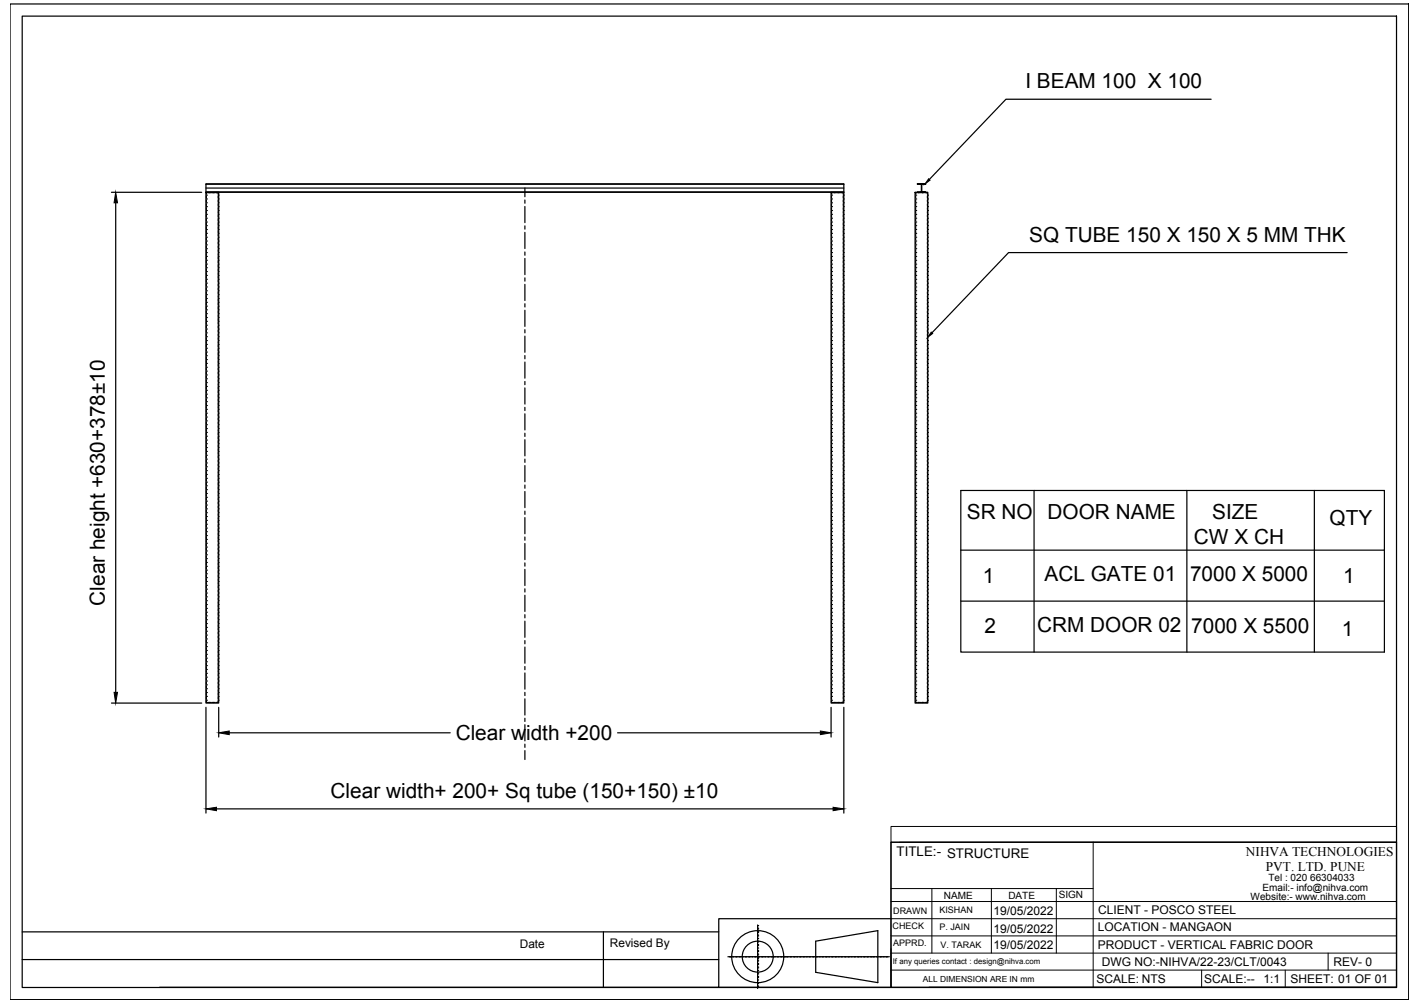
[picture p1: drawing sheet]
<svg xmlns="http://www.w3.org/2000/svg" width="297mm" height="210mm" viewBox="0 0 297 210" stroke-linecap="round" stroke-linejoin="round" font-family="sans-serif">
<!-- layer: 0 -->
<g fill="none" stroke="#000" stroke-width=".25">
<path d="M2.1 .8h292.6v208.4h-292.6zM4.6 3.4h287.5v203.3h-287.5zM43.1 38.6h133.4M43.1 38.6v1.6M43.1 39.4h133.4M109.8 39.4v1.8M176.5 38.6v1.6M191.9 38.5h1.8l-.9 .1v1.6h.9h-1.8h.8v-1.6zM43.1 40.2h2.6v106.9h-2.6zM43.1 40.2h133.4zM43.2 59.3h.1M43.2 58.4h.1"/>
<path d="M43.2 57.6h.1M43.2 56.8h.1M43.2 56h.1M43.2 55.3h.1M43.2 54.5h.1M43.2 53.7h.1M43.2 52.9h.1M43.2 52.1h.1M43.2 51.3h.1M43.2 50.4h.1M43.2 49.6h.1M43.2 48.8h.1"/>
<path d="M43.2 48h.1M43.2 47.2h.1M43.2 46.5h.1M43.2 45.7h.1M43.2 44.9h.1M43.2 44.1h.1M43.2 43.3h.1M43.2 42.4h.1M43.2 41.6h.1M43.2 40.8h.1M43.2 41v.4M43.2 41.9v.3"/>
<path d="M43.2 42.7v.3M43.2 43.5v.3M43.2 44.3v.3M43.2 45v.5M43.2 45.8v.5M43.2 46.6v.5M43.2 47.4v.5M43.2 48.2v.5M43.2 49.1v.3M43.2 49.9v.3M43.2 50.7v.3M43.2 51.5v.3"/>
<path d="M43.2 52.3v.3M43.2 53.1v.4M43.2 53.8v.5M43.2 54.6v.5M43.2 55.4v.5M43.2 56.2v.5M43.2 57.1v.4M43.2 57.9v.3M43.2 58.7v.3M43.2 59.5v.3M43.4 40.3h-.2v.3M43.6 40.3h.1"/>
<path d="M43.8 40.3h.4M44.4 40.3h.1M44.6 40.3h.4M45.2 40.3h.1M45.4 40.3h.2v.3M45.6 40.8h.1M45.6 41.6h.1M45.6 42.4h.1M45.6 43.3h.1M45.6 44.1h.1M45.6 44.9h.1M45.6 45.7h.1"/>
<path d="M45.6 46.5h.1M45.6 47.2h.1M45.6 48h.1M45.6 48.8h.1M45.6 49.6h.1M45.6 50.4h.1M45.6 51.3h.1M45.6 52.1h.1M45.6 52.9h.1M45.6 53.7h.1M45.6 54.5h.1M45.6 55.3h.1"/>
<path d="M45.6 56h.1M45.6 56.8h.1M45.6 57.6h.1M45.6 58.4h.1M45.6 59.3h.1M45.6 41v.4M45.6 41.9v.3M45.6 42.7v.3M45.6 43.5v.3M45.6 44.3v.3M45.6 45v.5M45.6 45.8v.5"/>
<path d="M45.6 46.6v.5M45.6 47.4v.5M45.6 48.2v.5M45.6 49.1v.3M45.6 49.9v.3M45.6 50.7v.3M45.6 51.5v.3M45.6 52.3v.3M45.6 53.1v.4M45.6 53.8v.5M45.6 54.6v.5M45.6 55.4v.5"/>
<path d="M45.6 56.2v.5M45.6 57.1v.4M45.6 57.9v.3M45.6 58.7v.3M45.6 59.5v.3M109.8 41.9v.6M109.8 43.2v3.4M109.8 47.3v.6M109.8 48.6v3.4M109.8 52.7v.7M109.8 54.1v3.4M109.8 58.2v.6"/>
<path d="M109.8 59.5v3.4M173.8 40.2h2.7v106.9h-2.7zM173.9 59.3h.1M173.9 58.4h.1M173.9 57.6h.1M173.9 56.8h.1M173.9 56h.1M173.9 55.3h.1M173.9 54.5h.1M173.9 53.7h.1M173.9 52.9h.1M173.9 52.1h.1"/>
<path d="M173.9 51.3h.1M173.9 50.4h.1M173.9 49.6h.1M173.9 48.8h.1M173.9 48h.1M173.9 47.2h.1M173.9 46.5h.1M173.9 45.7h.1M173.9 44.9h.1M173.9 44.1h.1M173.9 43.3h.1M173.9 42.4h.1"/>
<path d="M173.9 41.6h.1M173.9 40.8h.1M173.9 41v.4M173.9 41.9v.3M173.9 42.7v.3M173.9 43.5v.3M173.9 44.3v.3M173.9 45v.5M173.9 45.8v.5M173.9 46.6v.5M173.9 47.4v.5M173.9 48.2v.5"/>
<path d="M173.9 49.1v.3M173.9 49.9v.3M173.9 50.7v.3M173.9 51.5v.3M173.9 52.3v.3M173.9 53.1v.4M173.9 53.8v.5M173.9 54.6v.5M173.9 55.4v.5M173.9 56.2v.5M173.9 57.1v.4M173.9 57.9v.3"/>
<path d="M173.9 58.7v.3M173.9 59.5v.3M174.2 40.3h-.3v.3M174.4 40.3h.1M174.6 40.3h.4M175.2 40.3h.1M175.4 40.3h.4M176 40.3h.1M176.2 40.3h.2v.3M176.4 40.8h.1M176.4 41.6h.1M176.4 42.4h.1"/>
<path d="M176.4 43.3h.1M176.4 44.1h.1M176.4 44.9h.1M176.4 45.7h.1M176.4 46.5h.1M176.4 47.2h.1M176.4 48h.1M176.4 48.8h.1M176.4 49.6h.1M176.4 50.4h.1M176.4 51.3h.1M176.4 52.1h.1"/>
<path d="M176.4 52.9h.1M176.4 53.7h.1M176.4 54.5h.1M176.4 55.3h.1M176.4 56h.1M176.4 56.8h.1M176.4 57.6h.1M176.4 58.4h.1M176.4 59.3h.1M176.4 41v.4M176.4 41.9v.3M176.4 42.7v.3"/>
<path d="M176.4 43.5v.3M176.4 44.3v.3M176.4 45v.5M176.4 45.8v.5M176.4 46.6v.5M176.4 47.4v.5M176.4 48.2v.5M176.4 49.1v.3M176.4 49.9v.3M176.4 50.7v.3M176.4 51.5v.3M176.4 52.3v.3"/>
<path d="M176.4 53.1v.4M176.4 53.8v.5M176.4 54.6v.5M176.4 55.4v.5M176.4 56.2v.5M176.4 57.1v.4M176.4 57.9v.3M176.4 58.7v.3M176.4 59.5v.3M191.4 40.2h2.7v106.9h-2.7zM191.5 59.3h.1M191.5 58.4h.1"/>
<path d="M191.5 57.6h.1M191.5 56.8h.1M191.5 56h.1M191.5 55.3h.1M191.5 54.5h.1M191.5 53.7h.1M191.5 52.9h.1M191.5 52.1h.1M191.5 51.3h.1M191.5 50.4h.1M191.5 49.6h.1M191.5 48.8h.1"/>
<path d="M191.5 48h.1M191.5 47.2h.1M191.5 46.5h.1M191.5 45.7h.1M191.5 44.9h.1M191.5 44.1h.1M191.5 43.3h.1M191.5 42.4h.1M191.5 41.6h.1M191.5 40.8h.1M191.5 41v.4M191.5 41.9v.3"/>
<path d="M191.5 42.7v.3M191.5 43.5v.3M191.5 44.3v.3M191.5 45v.5M191.5 45.8v.5M191.5 46.6v.5M191.5 47.4v.5M191.5 48.2v.5M191.5 49.1v.3M191.5 49.9v.3M191.5 50.7v.3M191.5 51.5v.3"/>
<path d="M191.5 52.3v.3M191.5 53.1v.4M191.5 53.8v.5M191.5 54.6v.5M191.5 55.4v.5M191.5 56.2v.5M191.5 57.1v.4M191.5 57.9v.3M191.5 58.7v.3M191.5 59.5v.3M191.8 40.3h-.3v.3M192 40.3h.1"/>
<path d="M192.2 40.3h.4M192.8 40.3h.1M192.9 40.3h.5M193.6 40.3h.1M193.7 40.3h.3v.3M194 40.8h.1M194 41.6h.1M194 42.4h.1M194 43.3h.1M194 44.1h.1M194 44.9h.1M194 45.7h.1"/>
<path d="M194 46.5h.1M194 47.2h.1M194 48h.1M194 48.8h.1M194 49.6h.1M194 50.4h.1M194 51.3h.1M194 52.1h.1M194 52.9h.1M194 53.7h.1M194 54.5h.1M194 55.3h.1"/>
<path d="M194 56h.1M194 56.8h.1M194 57.6h.1M194 58.4h.1M194 59.3h.1M194 41v.4M194 41.9v.3M194 42.7v.3M194 43.5v.3M194 44.3v.3M194 45v.5M194 45.8v.5"/>
<path d="M194 46.6v.5M194 47.4v.5M194 48.2v.5M194 49.1v.3M194 49.9v.3M194 50.7v.3M194 51.5v.3M194 52.3v.3M194 53.1v.4M194 53.8v.5M194 54.6v.5M194 55.4v.5"/>
<path d="M194 56.2v.5M194 57.1v.4M194 57.9v.3M194 58.7v.3M194 59.5v.3M43.2 79.3h.1M43.2 78.5h.1M43.2 77.7h.1M43.2 76.9h.1M43.2 76.1h.1M43.2 75.3h.1M43.2 74.5h.1"/>
<path d="M43.2 73.7h.1M43.2 72.9h.1M43.2 72.1h.1M43.2 71.3h.1M43.2 70.5h.1M43.2 69.7h.1M43.2 68.9h.1M43.2 68.1h.1M43.2 67.3h.1M43.2 66.4h.1M43.2 65.6h.1M43.2 64.8h.1"/>
<path d="M43.2 64.1h.1M43.2 63.3h.1M43.2 62.5h.1M43.2 61.7h.1M43.2 60.9h.1M43.2 60.1h.1M43.2 60.3v.3M43.2 61.1v.4M43.2 61.9v.4M43.2 62.6v.5M43.2 63.4v.5M43.2 64.2v.5"/>
<path d="M43.2 65.1v.4M43.2 65.9v.4M43.2 66.7v.4M43.2 67.5v.3M43.2 68.3v.4M43.2 69.1v.4M43.2 69.9v.4M43.2 70.7v.4M43.2 71.5v.4M43.2 72.2v.5M43.2 73.1v.4M43.2 73.9v.4"/>
<path d="M43.2 74.7v.4M43.2 75.5v.4M43.2 76.3v.4M43.2 77.1v.4M43.2 77.9v.4M43.2 78.7v.4M43.2 79.5v.4M45.6 60.1h.1M45.6 60.9h.1M45.6 61.7h.1M45.6 62.5h.1M45.6 63.3h.1"/>
<path d="M45.6 64.1h.1M45.6 64.8h.1M45.6 65.6h.1M45.6 66.4h.1M45.6 67.3h.1M45.6 68.1h.1M45.6 68.9h.1M45.6 69.7h.1M45.6 70.5h.1M45.6 71.3h.1M45.6 72.1h.1M45.6 72.9h.1"/>
<path d="M45.6 73.7h.1M45.6 74.5h.1M45.6 75.3h.1M45.6 76.1h.1M45.6 76.9h.1M45.6 77.7h.1M45.6 78.5h.1M45.6 79.3h.1M45.6 60.3v.3M45.6 61.1v.4M45.6 61.9v.4M45.6 62.6v.5"/>
<path d="M45.6 63.4v.5M45.6 64.2v.5M45.6 65.1v.4M45.6 65.9v.4M45.6 66.7v.4M45.6 67.5v.3M45.6 68.3v.4M45.6 69.1v.4M45.6 69.9v.4M45.6 70.7v.4M45.6 71.5v.4M45.6 72.2v.5"/>
<path d="M45.6 73.1v.4M45.6 73.9v.4M45.6 74.7v.4M45.6 75.5v.4M45.6 76.3v.4M45.6 77.1v.4M45.6 77.9v.4M45.6 78.7v.4M45.6 79.5v.4M109.8 63.6v.6M109.8 64.9v3.4M109.8 69v.7"/>
<path d="M109.8 70.3v3.4M109.8 74.4v.7M109.8 75.8v3.3M109.8 79.8v.7M173.9 79.3h.1M173.9 78.5h.1M173.9 77.7h.1M173.9 76.9h.1M173.9 76.1h.1M173.9 75.3h.1M173.9 74.5h.1M173.9 73.7h.1"/>
<path d="M173.9 72.9h.1M173.9 72.1h.1M173.9 71.3h.1M173.9 70.5h.1M173.9 69.7h.1M173.9 68.9h.1M173.9 68.1h.1M173.9 67.3h.1M173.9 66.4h.1M173.9 65.6h.1M173.9 64.8h.1M173.9 64.1h.1"/>
<path d="M173.9 63.3h.1M173.9 62.5h.1M173.9 61.7h.1M173.9 60.9h.1M173.9 60.1h.1M173.9 60.3v.3M173.9 61.1v.4M173.9 61.9v.4M173.9 62.6v.5M173.9 63.4v.5M173.9 64.2v.5M173.9 65.1v.4"/>
<path d="M173.9 65.9v.4M173.9 66.7v.4M173.9 67.5v.3M173.9 68.3v.4M173.9 69.1v.4M173.9 69.9v.4M173.9 70.7v.4M173.9 71.5v.4M173.9 72.2v.5M173.9 73.1v.4M173.9 73.9v.4M173.9 74.7v.4"/>
<path d="M173.9 75.5v.4M173.9 76.3v.4M173.9 77.1v.4M173.9 77.9v.4M173.9 78.7v.4M173.9 79.5v.4M176.4 60.1h.1M176.4 60.9h.1M176.4 61.7h.1M176.4 62.5h.1M176.4 63.3h.1M176.4 64.1h.1"/>
<path d="M176.4 64.8h.1M176.4 65.6h.1M176.4 66.4h.1M176.4 67.3h.1M176.4 68.1h.1M176.4 68.9h.1M176.4 69.7h.1M176.4 70.5h.1M176.4 71.3h.1M176.4 72.1h.1M176.4 72.9h.1M176.4 73.7h.1"/>
<path d="M176.4 74.5h.1M176.4 75.3h.1M176.4 76.1h.1M176.4 76.9h.1M176.4 77.7h.1M176.4 78.5h.1M176.4 79.3h.1M176.4 60.3v.3M176.4 61.1v.4M176.4 61.9v.4M176.4 62.6v.5M176.4 63.4v.5"/>
<path d="M176.4 64.2v.5M176.4 65.1v.4M176.4 65.9v.4M176.4 66.7v.4M176.4 67.5v.3M176.4 68.3v.4M176.4 69.1v.4M176.4 69.9v.4M176.4 70.7v.4M176.4 71.5v.4M176.4 72.2v.5M176.4 73.1v.4"/>
<path d="M176.4 73.9v.4M176.4 74.7v.4M176.4 75.5v.4M176.4 76.3v.4M176.4 77.1v.4M176.4 77.9v.4M176.4 78.7v.4M176.4 79.5v.4M191.5 79.3h.1M191.5 78.5h.1M191.5 77.7h.1M191.5 76.9h.1"/>
<path d="M191.5 76.1h.1M191.5 75.3h.1M191.5 74.5h.1M191.5 73.7h.1M191.5 72.9h.1M191.5 72.1h.1M191.5 71.3h.1M191.5 70.5h.1M191.5 69.7h.1M191.5 68.9h.1M191.5 68.1h.1M191.5 67.3h.1"/>
<path d="M191.5 66.4h.1M191.5 65.6h.1M191.5 64.8h.1M191.5 64.1h.1M191.5 63.3h.1M191.5 62.5h.1M191.5 61.7h.1M191.5 60.9h.1M191.5 60.1h.1M191.5 60.3v.3M191.5 61.1v.4M191.5 61.9v.4"/>
<path d="M191.5 62.6v.5M191.5 63.4v.5M191.5 64.2v.5M191.5 65.1v.4M191.5 65.9v.4M191.5 66.7v.4M191.5 67.5v.3M191.5 68.3v.4M191.5 69.1v.4M191.5 69.9v.4M191.5 70.7v.4M191.5 71.5v.4"/>
<path d="M191.5 72.2v.5M191.5 73.1v.4M191.5 73.9v.4M191.5 74.7v.4M191.5 75.5v.4M191.5 76.3v.4M191.5 77.1v.4M191.5 77.9v.4M191.5 78.7v.4M191.5 79.5v.4M194 60.1h.1M194 60.9h.1"/>
<path d="M194 61.7h.1M194 62.5h.1M194 63.3h.1M194 64.1h.1M194 64.8h.1M194 65.6h.1M194 66.4h.1M194 67.3h.1M194 68.1h.1M194 68.9h.1M194 69.7h.1M194 70.5h.1"/>
<path d="M194 71.3h.1M194 72.1h.1M194 72.9h.1M194 73.7h.1M194 74.5h.1M194 75.3h.1M194 76.1h.1M194 76.9h.1M194 77.7h.1M194 78.5h.1M194 79.3h.1M194 60.3v.3"/>
<path d="M194 61.1v.4M194 61.9v.4M194 62.6v.5M194 63.4v.5M194 64.2v.5M194 65.1v.4M194 65.9v.4M194 66.7v.4M194 67.5v.3M194 68.3v.4M194 69.1v.4M194 69.9v.4"/>
<path d="M194 70.7v.4M194 71.5v.4M194 72.2v.5M194 73.1v.4M194 73.9v.4M194 74.7v.4M194 75.5v.4M194 76.3v.4M194 77.1v.4M194 77.9v.4M194 78.7v.4M194 79.5v.4"/>
<path d="M43.2 99.3h.1M43.2 98.5h.1M43.2 97.7h.1M43.2 96.9h.1M43.2 96.1h.1M43.2 95.3h.1M43.2 94.5h.1M43.2 93.7h.1M43.2 92.9h.1M43.2 92.1h.1M43.2 91.3h.1M43.2 90.5h.1"/>
<path d="M43.2 89.7h.1M43.2 88.9h.1M43.2 88.1h.1M43.2 87.3h.1M43.2 86.5h.1M43.2 85.7h.1M43.2 84.9h.1M43.2 84.1h.1M43.2 83.3h.1M43.2 82.5h.1M43.2 81.7h.1M43.2 80.9h.1"/>
<path d="M43.2 80.1h.1M43.2 80.3v.4M43.2 81.1v.4M43.2 81.9v.4M43.2 82.7v.4M43.2 83.5v.4M43.2 84.3v.4M43.2 85.1v.4M43.2 85.9v.4M43.2 86.7v.4M43.2 87.5v.4M43.2 88.3v.4"/>
<path d="M43.2 89.1v.4M43.2 89.9v.4M43.2 90.7v.4M43.2 91.5v.4M43.2 92.3v.4M43.2 93.1v.4M43.2 93.9v.4M43.2 94.7v.4M43.2 95.5v.4M43.2 96.3v.4M43.2 97.1v.4M43.2 97.9v.4"/>
<path d="M43.2 98.7v.4M43.2 99.5v.4M45.6 80.1h.1M45.6 80.9h.1M45.6 81.7h.1M45.6 82.5h.1M45.6 83.3h.1M45.6 84.1h.1M45.6 84.9h.1M45.6 85.7h.1M45.6 86.5h.1M45.6 87.3h.1"/>
<path d="M45.6 88.1h.1M45.6 88.9h.1M45.6 89.7h.1M45.6 90.5h.1M45.6 91.3h.1M45.6 92.1h.1M45.6 92.9h.1M45.6 93.7h.1M45.6 94.5h.1M45.6 95.3h.1M45.6 96.1h.1M45.6 96.9h.1"/>
<path d="M45.6 97.7h.1M45.6 98.5h.1M45.6 99.3h.1M45.6 80.3v.4M45.6 81.1v.4M45.6 81.9v.4M45.6 82.7v.4M45.6 83.5v.4M45.6 84.3v.4M45.6 85.1v.4M45.6 85.9v.4M45.6 86.7v.4"/>
<path d="M45.6 87.5v.4M45.6 88.3v.4M45.6 89.1v.4M45.6 89.9v.4M45.6 90.7v.4M45.6 91.5v.4M45.6 92.3v.4M45.6 93.1v.4M45.6 93.9v.4M45.6 94.7v.4M45.6 95.5v.4M45.6 96.3v.4"/>
<path d="M45.6 97.1v.4M45.6 97.9v.4M45.6 98.7v.4M45.6 99.5v.4M109.8 81.2v3.4M109.8 85.2v.7M109.8 86.6v3.4M109.8 90.7v.6M109.8 92v3.4M109.8 96.1v.7M109.8 97.4v3.4M173.9 99.3h.1"/>
<path d="M173.9 98.5h.1M173.9 97.7h.1M173.9 96.9h.1M173.9 96.1h.1M173.9 95.3h.1M173.9 94.5h.1M173.9 93.7h.1M173.9 92.9h.1M173.9 92.1h.1M173.9 91.3h.1M173.9 90.5h.1M173.9 89.7h.1"/>
<path d="M173.9 88.9h.1M173.9 88.1h.1M173.9 87.3h.1M173.9 86.5h.1M173.9 85.7h.1M173.9 84.9h.1M173.9 84.1h.1M173.9 83.3h.1M173.9 82.5h.1M173.9 81.7h.1M173.9 80.9h.1M173.9 80.1h.1"/>
<path d="M173.9 80.3v.4M173.9 81.1v.4M173.9 81.9v.4M173.9 82.7v.4M173.9 83.5v.4M173.9 84.3v.4M173.9 85.1v.4M173.9 85.9v.4M173.9 86.7v.4M173.9 87.5v.4M173.9 88.3v.4M173.9 89.1v.4"/>
<path d="M173.9 89.9v.4M173.9 90.7v.4M173.9 91.5v.4M173.9 92.3v.4M173.9 93.1v.4M173.9 93.9v.4M173.9 94.7v.4M173.9 95.5v.4M173.9 96.3v.4M173.9 97.1v.4M173.9 97.9v.4M173.9 98.7v.4"/>
<path d="M173.9 99.5v.4M176.4 80.1h.1M176.4 80.9h.1M176.4 81.7h.1M176.4 82.5h.1M176.4 83.3h.1M176.4 84.1h.1M176.4 84.9h.1M176.4 85.7h.1M176.4 86.5h.1M176.4 87.3h.1M176.4 88.1h.1"/>
<path d="M176.4 88.9h.1M176.4 89.7h.1M176.4 90.5h.1M176.4 91.3h.1M176.4 92.1h.1M176.4 92.9h.1M176.4 93.7h.1M176.4 94.5h.1M176.4 95.3h.1M176.4 96.1h.1M176.4 96.9h.1M176.4 97.7h.1"/>
<path d="M176.4 98.5h.1M176.4 99.3h.1M176.4 80.3v.4M176.4 81.1v.4M176.4 81.9v.4M176.4 82.7v.4M176.4 83.5v.4M176.4 84.3v.4M176.4 85.1v.4M176.4 85.9v.4M176.4 86.7v.4M176.4 87.5v.4"/>
<path d="M176.4 88.3v.4M176.4 89.1v.4M176.4 89.9v.4M176.4 90.7v.4M176.4 91.5v.4M176.4 92.3v.4M176.4 93.1v.4M176.4 93.9v.4M176.4 94.7v.4M176.4 95.5v.4M176.4 96.3v.4M176.4 97.1v.4"/>
<path d="M176.4 97.9v.4M176.4 98.7v.4M176.4 99.5v.4M191.5 99.3h.1M191.5 98.5h.1M191.5 97.7h.1M191.5 96.9h.1M191.5 96.1h.1M191.5 95.3h.1M191.5 94.5h.1M191.5 93.7h.1M191.5 92.9h.1"/>
<path d="M191.5 92.1h.1M191.5 91.3h.1M191.5 90.5h.1M191.5 89.7h.1M191.5 88.9h.1M191.5 88.1h.1M191.5 87.3h.1M191.5 86.5h.1M191.5 85.7h.1M191.5 84.9h.1M191.5 84.1h.1M191.5 83.3h.1"/>
<path d="M191.5 82.5h.1M191.5 81.7h.1M191.5 80.9h.1M191.5 80.1h.1M191.5 80.3v.4M191.5 81.1v.4M191.5 81.9v.4M191.5 82.7v.4M191.5 83.5v.4M191.5 84.3v.4M191.5 85.1v.4M191.5 85.9v.4"/>
<path d="M191.5 86.7v.4M191.5 87.5v.4M191.5 88.3v.4M191.5 89.1v.4M191.5 89.9v.4M191.5 90.7v.4M191.5 91.5v.4M191.5 92.3v.4M191.5 93.1v.4M191.5 93.9v.4M191.5 94.7v.4M191.5 95.5v.4"/>
<path d="M191.5 96.3v.4M191.5 97.1v.4M191.5 97.9v.4M191.5 98.7v.4M191.5 99.5v.4M194 80.1h.1M194 80.9h.1M194 81.7h.1M194 82.5h.1M194 83.3h.1M194 84.1h.1M194 84.9h.1"/>
<path d="M194 85.7h.1M194 86.5h.1M194 87.3h.1M194 88.1h.1M194 88.9h.1M194 89.7h.1M194 90.5h.1M194 91.3h.1M194 92.1h.1M194 92.9h.1M194 93.7h.1M194 94.5h.1"/>
<path d="M194 95.3h.1M194 96.1h.1M194 96.9h.1M194 97.7h.1M194 98.5h.1M194 99.3h.1M194 80.3v.4M194 81.1v.4M194 81.9v.4M194 82.7v.4M194 83.5v.4M194 84.3v.4"/>
<path d="M194 85.1v.4M194 85.9v.4M194 86.7v.4M194 87.5v.4M194 88.3v.4M194 89.1v.4M194 89.9v.4M194 90.7v.4M194 91.5v.4M194 92.3v.4M194 93.1v.4M194 93.9v.4"/>
<path d="M194 94.7v.4M194 95.5v.4M194 96.3v.4M194 97.1v.4M194 97.9v.4M194 98.7v.4M194 99.5v.4M43.2 119.3h.1M43.2 118.5h.1M43.2 117.7h.1M43.2 116.9h.1M43.2 116.1h.1"/>
<path d="M43.2 115.3h.1M43.2 114.5h.1M43.2 113.7h.1M43.2 112.9h.1M43.2 112.1h.1M43.2 111.3h.1M43.2 110.5h.1M43.2 109.7h.1M43.2 108.9h.1M43.2 108.1h.1M43.2 107.3h.1M43.2 106.5h.1"/>
<path d="M43.2 105.7h.1M43.2 104.9h.1M43.2 104.1h.1M43.2 103.3h.1M43.2 102.5h.1M43.2 101.7h.1M43.2 100.9h.1M43.2 100.1h.1M43.2 100.3v.4M43.2 101.1v.4M43.2 101.9v.4M43.2 102.7v.4"/>
<path d="M43.2 103.5v.4M43.2 104.3v.4M43.2 105.1v.4M43.2 105.9v.4M43.2 106.7v.4M43.2 107.5v.4M43.2 108.3v.4M43.2 109.1v.4M43.2 109.9v.4M43.2 110.7v.4M43.2 111.5v.4M43.2 112.3v.4"/>
<path d="M43.2 113.1v.4M43.2 113.9v.4M43.2 114.7v.4M43.2 115.5v.4M43.2 116.3v.4M43.2 117.1v.4M43.2 117.9v.4M43.2 118.7v.4M43.2 119.5v.4M45.6 100.1h.1M45.6 100.9h.1M45.6 101.7h.1"/>
<path d="M45.6 102.5h.1M45.6 103.3h.1M45.6 104.1h.1M45.6 104.9h.1M45.6 105.7h.1M45.6 106.5h.1M45.6 107.3h.1M45.6 108.1h.1M45.6 108.9h.1M45.6 109.7h.1M45.6 110.5h.1M45.6 111.3h.1"/>
<path d="M45.6 112.1h.1M45.6 112.9h.1M45.6 113.7h.1M45.6 114.5h.1M45.6 115.3h.1M45.6 116.1h.1M45.6 116.9h.1M45.6 117.7h.1M45.6 118.5h.1M45.6 119.3h.1M45.6 100.3v.4M45.6 101.1v.4"/>
<path d="M45.6 101.9v.4M45.6 102.7v.4M45.6 103.5v.4M45.6 104.3v.4M45.6 105.1v.4M45.6 105.9v.4M45.6 106.7v.4M45.6 107.5v.4M45.6 108.3v.4M45.6 109.1v.4M45.6 109.9v.4M45.6 110.7v.4"/>
<path d="M45.6 111.5v.4M45.6 112.3v.4M45.6 113.1v.4M45.6 113.9v.4M45.6 114.7v.4M45.6 115.5v.4M45.6 116.3v.4M45.6 117.1v.4M45.6 117.9v.4M45.6 118.7v.4M45.6 119.5v.4M109.8 101.5v.7"/>
<path d="M109.8 102.9v3.3M109.8 107v.6M109.8 108.3v3.4M109.8 112.4v.7M109.8 113.7v3.4M109.8 117.8v.7M109.8 119.2v3.3M173.9 119.3h.1M173.9 118.5h.1M173.9 117.7h.1M173.9 116.9h.1M173.9 116.1h.1"/>
<path d="M173.9 115.3h.1M173.9 114.5h.1M173.9 113.7h.1M173.9 112.9h.1M173.9 112.1h.1M173.9 111.3h.1M173.9 110.5h.1M173.9 109.7h.1M173.9 108.9h.1M173.9 108.1h.1M173.9 107.3h.1M173.9 106.5h.1"/>
<path d="M173.9 105.7h.1M173.9 104.9h.1M173.9 104.1h.1M173.9 103.3h.1M173.9 102.5h.1M173.9 101.7h.1M173.9 100.9h.1M173.9 100.1h.1M173.9 100.3v.4M173.9 101.1v.4M173.9 101.9v.4M173.9 102.7v.4"/>
<path d="M173.9 103.5v.4M173.9 104.3v.4M173.9 105.1v.4M173.9 105.9v.4M173.9 106.7v.4M173.9 107.5v.4M173.9 108.3v.4M173.9 109.1v.4M173.9 109.9v.4M173.9 110.7v.4M173.9 111.5v.4M173.9 112.3v.4"/>
<path d="M173.9 113.1v.4M173.9 113.9v.4M173.9 114.7v.4M173.9 115.5v.4M173.9 116.3v.4M173.9 117.1v.4M173.9 117.9v.4M173.9 118.7v.4M173.9 119.5v.4M176.4 100.1h.1M176.4 100.9h.1M176.4 101.7h.1"/>
<path d="M176.4 102.5h.1M176.4 103.3h.1M176.4 104.1h.1M176.4 104.9h.1M176.4 105.7h.1M176.4 106.5h.1M176.4 107.3h.1M176.4 108.1h.1M176.4 108.9h.1M176.4 109.7h.1M176.4 110.5h.1M176.4 111.3h.1"/>
<path d="M176.4 112.1h.1M176.4 112.9h.1M176.4 113.7h.1M176.4 114.5h.1M176.4 115.3h.1M176.4 116.1h.1M176.4 116.9h.1M176.4 117.7h.1M176.4 118.5h.1M176.4 119.3h.1M176.4 100.3v.4M176.4 101.1v.4"/>
<path d="M176.4 101.9v.4M176.4 102.7v.4M176.4 103.5v.4M176.4 104.3v.4M176.4 105.1v.4M176.4 105.9v.4M176.4 106.7v.4M176.4 107.5v.4M176.4 108.3v.4M176.4 109.1v.4M176.4 109.9v.4M176.4 110.7v.4"/>
<path d="M176.4 111.5v.4M176.4 112.3v.4M176.4 113.1v.4M176.4 113.9v.4M176.4 114.7v.4M176.4 115.5v.4M176.4 116.3v.4M176.4 117.1v.4M176.4 117.9v.4M176.4 118.7v.4M176.4 119.5v.4M191.5 119.3h.1"/>
<path d="M191.5 118.5h.1M191.5 117.7h.1M191.5 116.9h.1M191.5 116.1h.1M191.5 115.3h.1M191.5 114.5h.1M191.5 113.7h.1M191.5 112.9h.1M191.5 112.1h.1M191.5 111.3h.1M191.5 110.5h.1M191.5 109.7h.1"/>
<path d="M191.5 108.9h.1M191.5 108.1h.1M191.5 107.3h.1M191.5 106.5h.1M191.5 105.7h.1M191.5 104.9h.1M191.5 104.1h.1M191.5 103.3h.1M191.5 102.5h.1M191.5 101.7h.1M191.5 100.9h.1M191.5 100.1h.1"/>
<path d="M191.5 100.3v.4M191.5 101.1v.4M191.5 101.9v.4M191.5 102.7v.4M191.5 103.5v.4M191.5 104.3v.4M191.5 105.1v.4M191.5 105.9v.4M191.5 106.7v.4M191.5 107.5v.4M191.5 108.3v.4M191.5 109.1v.4"/>
<path d="M191.5 109.9v.4M191.5 110.7v.4M191.5 111.5v.4M191.5 112.3v.4M191.5 113.1v.4M191.5 113.9v.4M191.5 114.7v.4M191.5 115.5v.4M191.5 116.3v.4M191.5 117.1v.4M191.5 117.9v.4M191.5 118.7v.4"/>
<path d="M191.5 119.5v.4M194 100.1h.1M194 100.9h.1M194 101.7h.1M194 102.5h.1M194 103.3h.1M194 104.1h.1M194 104.9h.1M194 105.7h.1M194 106.5h.1M194 107.3h.1M194 108.1h.1"/>
<path d="M194 108.9h.1M194 109.7h.1M194 110.5h.1M194 111.3h.1M194 112.1h.1M194 112.9h.1M194 113.7h.1M194 114.5h.1M194 115.3h.1M194 116.1h.1M194 116.9h.1M194 117.7h.1"/>
<path d="M194 118.5h.1M194 119.3h.1M194 100.3v.4M194 101.1v.4M194 101.9v.4M194 102.7v.4M194 103.5v.4M194 104.3v.4M194 105.1v.4M194 105.9v.4M194 106.7v.4M194 107.5v.4"/>
<path d="M194 108.3v.4M194 109.1v.4M194 109.9v.4M194 110.7v.4M194 111.5v.4M194 112.3v.4M194 113.1v.4M194 113.9v.4M194 114.7v.4M194 115.5v.4M194 116.3v.4M194 117.1v.4"/>
<path d="M194 117.9v.4M194 118.7v.4M194 119.5v.4M201 102.6h88.6v33.9h-88.6zM201 115.1h88.6M216.3 102.6v33.9M248.3 102.6v33.9M274.9 102.6v33.9M43.2 139.3h.1M43.2 138.5h.1M43.2 137.7h.1M43.2 136.9h.1"/>
<path d="M43.2 136.1h.1M43.2 135.3h.1M43.2 134.5h.1M43.2 133.7h.1M43.2 132.9h.1M43.2 132.1h.1M43.2 131.3h.1M43.2 130.5h.1M43.2 129.7h.1M43.2 128.9h.1M43.2 128.1h.1M43.2 127.3h.1"/>
<path d="M43.2 126.5h.1M43.2 125.7h.1M43.2 124.9h.1M43.2 124.1h.1M43.2 123.3h.1M43.2 122.5h.1M43.2 121.7h.1M43.2 120.9h.1M43.2 120.1h.1M43.2 120.3v.4M43.2 121.1v.4M43.2 121.9v.4"/>
<path d="M43.2 122.7v.4M43.2 123.5v.4M43.2 124.3v.4M43.2 125.1v.4M43.2 125.9v.4M43.2 126.7v.4M43.2 127.5v.4M43.2 128.3v.4M43.2 129.1v.4M43.2 129.9v.4M43.2 130.7v.4M43.2 131.5v.4"/>
<path d="M43.2 132.3v.4M43.2 133.1v.4M43.2 133.9v.4M43.2 134.7v.4M43.2 135.5v.4M43.2 136.3v.4M43.2 137.1v.4M43.2 137.9v.4M43.2 138.7v.4M43.2 139.5v.4M45.6 120.1h.1M45.6 120.9h.1"/>
<path d="M45.6 121.7h.1M45.6 122.5h.1M45.6 123.3h.1M45.6 124.1h.1M45.6 124.9h.1M45.6 125.7h.1M45.6 126.5h.1M45.6 127.3h.1M45.6 128.1h.1M45.6 128.9h.1M45.6 129.7h.1M45.6 130.5h.1"/>
<path d="M45.6 131.3h.1M45.6 132.1h.1M45.6 132.9h.1M45.6 133.7h.1M45.6 134.5h.1M45.6 135.3h.1M45.6 136.1h.1M45.6 136.9h.1M45.6 137.7h.1M45.6 138.5h.1M45.6 139.3h.1M45.6 120.3v.4"/>
<path d="M45.6 121.1v.4M45.6 121.9v.4M45.6 122.7v.4M45.6 123.5v.4M45.6 124.3v.4M45.6 125.1v.4M45.6 125.9v.4M45.6 126.7v.4M45.6 127.5v.4M45.6 128.3v.4M45.6 129.1v.4M45.6 129.9v.4"/>
<path d="M45.6 130.7v.4M45.6 131.5v.4M45.6 132.3v.4M45.6 133.1v.4M45.6 133.9v.4M45.6 134.7v.4M45.6 135.5v.4M45.6 136.3v.4M45.6 137.1v.4M45.6 137.9v.4M45.6 138.7v.4M45.6 139.5v.4"/>
<path d="M109.8 123.2v.7M109.8 124.6v3.4M109.8 128.6v.7M109.8 130v3.4M109.8 134.1v.6M109.8 135.4v3.4M109.8 139.5v.7M173.9 139.3h.1M173.9 138.5h.1M173.9 137.7h.1M173.9 136.9h.1M173.9 136.1h.1"/>
<path d="M173.9 135.3h.1M173.9 134.5h.1M173.9 133.7h.1M173.9 132.9h.1M173.9 132.1h.1M173.9 131.3h.1M173.9 130.5h.1M173.9 129.7h.1M173.9 128.9h.1M173.9 128.1h.1M173.9 127.3h.1M173.9 126.5h.1"/>
<path d="M173.9 125.7h.1M173.9 124.9h.1M173.9 124.1h.1M173.9 123.3h.1M173.9 122.5h.1M173.9 121.7h.1M173.9 120.9h.1M173.9 120.1h.1M173.9 120.3v.4M173.9 121.1v.4M173.9 121.9v.4M173.9 122.7v.4"/>
<path d="M173.9 123.5v.4M173.9 124.3v.4M173.9 125.1v.4M173.9 125.9v.4M173.9 126.7v.4M173.9 127.5v.4M173.9 128.3v.4M173.9 129.1v.4M173.9 129.9v.4M173.9 130.7v.4M173.9 131.5v.4M173.9 132.3v.4"/>
<path d="M173.9 133.1v.4M173.9 133.9v.4M173.9 134.7v.4M173.9 135.5v.4M173.9 136.3v.4M173.9 137.1v.4M173.9 137.9v.4M173.9 138.7v.4M173.9 139.5v.4M176.4 120.1h.1M176.4 120.9h.1M176.4 121.7h.1"/>
<path d="M176.4 122.5h.1M176.4 123.3h.1M176.4 124.1h.1M176.4 124.9h.1M176.4 125.7h.1M176.4 126.5h.1M176.4 127.3h.1M176.4 128.1h.1M176.4 128.9h.1M176.4 129.7h.1M176.4 130.5h.1M176.4 131.3h.1"/>
<path d="M176.4 132.1h.1M176.4 132.9h.1M176.4 133.7h.1M176.4 134.5h.1M176.4 135.3h.1M176.4 136.1h.1M176.4 136.9h.1M176.4 137.7h.1M176.4 138.5h.1M176.4 139.3h.1M176.4 120.3v.4M176.4 121.1v.4"/>
<path d="M176.4 121.9v.4M176.4 122.7v.4M176.4 123.5v.4M176.4 124.3v.4M176.4 125.1v.4M176.4 125.9v.4M176.4 126.7v.4M176.4 127.5v.4M176.4 128.3v.4M176.4 129.1v.4M176.4 129.9v.4M176.4 130.7v.4"/>
<path d="M176.4 131.5v.4M176.4 132.3v.4M176.4 133.1v.4M176.4 133.9v.4M176.4 134.7v.4M176.4 135.5v.4M176.4 136.3v.4M176.4 137.1v.4M176.4 137.9v.4M176.4 138.7v.4M176.4 139.5v.4M191.5 139.3h.1"/>
<path d="M191.5 138.5h.1M191.5 137.7h.1M191.5 136.9h.1M191.5 136.1h.1M191.5 135.3h.1M191.5 134.5h.1M191.5 133.7h.1M191.5 132.9h.1M191.5 132.1h.1M191.5 131.3h.1M191.5 130.5h.1M191.5 129.7h.1"/>
<path d="M191.5 128.9h.1M191.5 128.1h.1M191.5 127.3h.1M191.5 126.5h.1M191.5 125.7h.1M191.5 124.9h.1M191.5 124.1h.1M191.5 123.3h.1M191.5 122.5h.1M191.5 121.7h.1M191.5 120.9h.1M191.5 120.1h.1"/>
<path d="M191.5 120.3v.4M191.5 121.1v.4M191.5 121.9v.4M191.5 122.7v.4M191.5 123.5v.4M191.5 124.3v.4M191.5 125.1v.4M191.5 125.9v.4M191.5 126.7v.4M191.5 127.5v.4M191.5 128.3v.4M191.5 129.1v.4"/>
<path d="M191.5 129.9v.4M191.5 130.7v.4M191.5 131.5v.4M191.5 132.3v.4M191.5 133.1v.4M191.5 133.9v.4M191.5 134.7v.4M191.5 135.5v.4M191.5 136.3v.4M191.5 137.1v.4M191.5 137.9v.4M191.5 138.7v.4"/>
<path d="M191.5 139.5v.4M194 120.1h.1M194 120.9h.1M194 121.7h.1M194 122.5h.1M194 123.3h.1M194 124.1h.1M194 124.9h.1M194 125.7h.1M194 126.5h.1M194 127.3h.1M194 128.1h.1"/>
<path d="M194 128.9h.1M194 129.7h.1M194 130.5h.1M194 131.3h.1M194 132.1h.1M194 132.9h.1M194 133.7h.1M194 134.5h.1M194 135.3h.1M194 136.1h.1M194 136.9h.1M194 137.7h.1"/>
<path d="M194 138.5h.1M194 139.3h.1M194 120.3v.4M194 121.1v.4M194 121.9v.4M194 122.7v.4M194 123.5v.4M194 124.3v.4M194 125.1v.4M194 125.9v.4M194 126.7v.4M194 127.5v.4"/>
<path d="M194 128.3v.4M194 129.1v.4M194 129.9v.4M194 130.7v.4M194 131.5v.4M194 132.3v.4M194 133.1v.4M194 133.9v.4M194 134.7v.4M194 135.5v.4M194 136.3v.4M194 137.1v.4"/>
<path d="M194 137.9v.4M194 138.7v.4M194 139.5v.4M201 125.8h88.6M43.2 146.7v.3h.2M43.2 146.5h.1M43.2 145.7h.1M43.2 144.9h.1M43.2 144.1h.1M43.2 143.3h.1M43.2 142.5h.1M43.2 141.7h.1"/>
<path d="M43.2 140.9h.1M43.2 140.1h.1M43.2 140.3v.4M43.2 141.1v.4M43.2 141.9v.4M43.2 142.7v.4M43.2 143.5v.4M43.2 144.3v.4M43.2 145.1v.4M43.2 145.9v.4M43.6 147h.1M43.8 147h.4"/>
<path d="M44.4 147h.1M44.6 147h.4M45.2 147h.1M45.6 140.1h.1M45.6 140.9h.1M45.6 141.7h.1M45.6 142.5h.1M45.6 143.3h.1M45.6 144.1h.1M45.6 144.9h.1M45.6 145.7h.1M45.6 146.5h.1"/>
<path d="M45.6 146.7v.3h-.2M45.6 140.3v.4M45.6 141.1v.4M45.6 141.9v.4M45.6 142.7v.4M45.6 143.5v.4M45.6 144.3v.4M45.6 145.1v.4M45.6 145.9v.4M109.8 140.8v3.4M109.8 144.9v.7M109.8 146.2v3.4"/>
<path d="M109.8 150.3v.7M109.8 151.7v3.4M109.8 155.7v.7M109.8 157.1v1.8M173.9 146.7v.3h.3M173.9 146.5h.1M173.9 145.7h.1M173.9 144.9h.1M173.9 144.1h.1M173.9 143.3h.1M173.9 142.5h.1M173.9 141.7h.1"/>
<path d="M173.9 140.9h.1M173.9 140.1h.1M173.9 140.3v.4M173.9 141.1v.4M173.9 141.9v.4M173.9 142.7v.4M173.9 143.5v.4M173.9 144.3v.4M173.9 145.1v.4M173.9 145.9v.4M174.4 147h.1M174.6 147h.4"/>
<path d="M175.2 147h.1M175.4 147h.4M176 147h.1M176.4 140.1h.1M176.4 140.9h.1M176.4 141.7h.1M176.4 142.5h.1M176.4 143.3h.1M176.4 144.1h.1M176.4 144.9h.1M176.4 145.7h.1M176.4 146.5h.1"/>
<path d="M176.4 146.7v.3h-.2M176.4 140.3v.4M176.4 141.1v.4M176.4 141.9v.4M176.4 142.7v.4M176.4 143.5v.4M176.4 144.3v.4M176.4 145.1v.4M176.4 145.9v.4M191.5 146.7v.3h.3M191.5 146.5h.1M191.5 145.7h.1"/>
<path d="M191.5 144.9h.1M191.5 144.1h.1M191.5 143.3h.1M191.5 142.5h.1M191.5 141.7h.1M191.5 140.9h.1M191.5 140.1h.1M191.5 140.3v.4M191.5 141.1v.4M191.5 141.9v.4M191.5 142.7v.4M191.5 143.5v.4"/>
<path d="M191.5 144.3v.4M191.5 145.1v.4M191.5 145.9v.4M192 147h.1M192.2 147h.4M192.8 147h.1M192.9 147h.5M193.6 147h.1M194 140.1h.1M194 140.9h.1M194 141.7h.1M194 142.5h.1"/>
<path d="M194 143.3h.1M194 144.1h.1M194 144.9h.1M194 145.7h.1M194 146.5h.1M194 146.7v.3h-.3M194 140.3v.4M194 141.1v.4M194 141.9v.4M194 142.7v.4M194 143.5v.4M194 144.3v.4"/>
<path d="M194 145.1v.4M194 145.9v.4M186.4 176.3h105.7v30.3h-105.7zM4.6 195h145.8M126.2 195v11.7M158.5 199.9v.4M158.5 199.8h.1M158.5 199.7h.1M158.5 199.2v.4M158.5 199.1h.1M158.5 199h.1M158.5 198.6v.3"/>
<path d="M158.5 198.4h.1M158.5 197.9v.5M158.5 197.9h.1M158.5 197.7h.1M158.5 197.2v.4M158.5 197.1h.1M158.5 197h.1M158.5 196.6v.3M158.5 196.4h.1M158.5 195.9v.5M158.5 195.9h.1M158.5 195.7h.1"/>
<path d="M158.5 195.2v.5M158.5 195.1h.1M158.5 195h.1M158.5 194.5v.4M158.5 194.4h.1M158.5 194.3h.1M158.5 193.9v.3M158.5 193.7h.1M158.5 193.6v.1M158.5 193.7v.1M158.5 194.3v.1M158.5 195v.1"/>
<path d="M158.5 195.7v.1M158.5 196.5h.1M158.5 197v.1M158.5 197.7v.1M158.5 198.4v.1M158.5 199v.1M158.5 199.7v.1M170.6 197l13-2.2v10.8l-13-2.1zM186.4 192.3h-36v14.3h-117M4.6 200.8h145.8M150.4 206.6h36M152.3 200.2h.3"/>
<path d="M152.6 200.2h.1M152.8 200.2h.1M152.8 200.2h.5M153.3 200.2h.1M153.4 200.2h.1M153.5 200.2h.3M153.9 200.2h.1M154 200.2h.1M154.1 200.2h.4M154.6 200.2h.1M154.8 200.2h.1M154.8 200.2h.5"/>
<path d="M155.3 200.2h.1M155.5 200.2h.3M155.9 200.2h.1M156 200.2h.1M156.1 200.2h.4M156.6 200.2h.1M156.7 200.2h.1M156.8 200.2h.5M157.3 200.2h.1M157.5 200.2h.3M157.8 200.2h.1M157.9 200.2h.1"/>
<path d="M158 200.2h.1M158.1 200.2h.4M158.5 206.6v.3M158.5 206.5h.1M158.5 206.4h.1M158.5 205.9v.4M158.5 205.8h.1M158.5 205.6h.1M158.5 205.3v.3M158.5 205.1h.1M158.5 204.6v.4M158.5 204.5h.1"/>
<path d="M158.5 204.4h.1M158.5 203.9v.4M158.5 203.8h.1M158.5 203.7h.1M158.5 203.3v.3M158.5 203.1h.1M158.5 202.6v.3M158.5 202.6h.1M158.5 202.4h.1M158.5 201.9v.4M158.5 201.8h.1M158.5 201.7h.1"/>
<path d="M158.5 201.2v.4M158.5 201.1h.1M158.5 200.9h.1M158.5 200.6v.3M158.5 200.6h.1M158.5 200.4h.1M158.5 200.4v.1M158.5 201v.1M158.5 201.7v.1M158.5 202.4v.1M158.5 203v.1M158.5 203.1v.1"/>
<path d="M158.5 203.7v.1M158.5 204.4v.1M158.5 205.1v.1M158.5 205.7v.1M158.5 206.4v.1M158.6 200.2h.1M158.7 200.2h.1M158.8 200.2h.4M159.3 200.2h.1M159.5 200.2h.1M159.5 200.2h.3M159.9 200.2h.1"/>
<path d="M160 200.2h.1M160.2 200.2h.3M160.6 200.2h.1M160.7 200.2h.1M160.8 200.2h.4M161.3 200.2h.1M161.4 200.2h.1M161.5 200.2h.3M161.9 200.2h.1M162 200.2h.1M162.2 200.2h.3M162.5 200.2h.1"/>
<path d="M162.6 200.2h.1M162.7 200.2h.1M162.8 200.2h.4M163.3 200.2h.1M163.4 200.2h.1M163.5 200.2h.4M164 200.2h.1M164.2 200.2h.1M164.2 200.2h.3M164.5 200.2h.1M164.6 200.2h.1M164.7 200.2h.1"/>
<path d="M164.7 200.2h.5M165.3 200.2h.1M165.4 200.2h.1M165.5 200.2h.4M166 200.2h.1M166.1 200.2h.1M166.2 200.2h.3M166.6 200.2h.1M166.7 200.2h.1M166.9 200.2h.3M167.2 200.2h.1M167.3 200.2h.1"/>
<path d="M167.4 200.2h.1M167.5 200.2h.4M168 200.2h.1M168.1 200.2h.1M168.2 200.2h.3M168.6 200.2h.1M168.7 200.2h.1M168.9 200.2h.3M169.2 200.2h.1M169.3 200.2h.1M169.4 200.2h.1M169.4 200.2h.5"/>
<path d="M170 200.2h.1M170.1 200.2h.1M170.2 200.2h.4M170.7 200.2h.1M170.8 200.2h.1M170.9 200.2h.3M171.3 200.2h.1M171.4 200.2h.1M171.6 200.2h.3M171.9 200.2h.1M172 200.2h.1M172.1 200.2h.1"/>
<path d="M172.2 200.2h.4M172.7 200.2h.1M172.8 200.2h.1M172.9 200.2h.3M173.3 200.2h.1M173.4 200.2h.1M173.6 200.2h.3M173.9 200.2h.1M174 200.2h.1M174.1 200.2h.1M174.1 200.2h.5M174.7 200.2h.1"/>
<path d="M174.8 200.2h.1M174.9 200.2h.3M175.2 200.2h.1M175.4 200.2h.1M175.5 200.2h.4M175.9 200.2h.1M176 200.2h.1M176.1 200.2h.1M176.1 200.2h.5M176.6 200.2h.1M176.7 200.2h.1M176.8 200.2h.1"/>
<path d="M176.9 200.2h.4M177.4 200.2h.1M177.5 200.2h.1M177.6 200.2h.3M178 200.2h.1M178.1 200.2h.1M178.3 200.2h.3M178.6 200.2h.1M178.7 200.2h.1M178.8 200.2h.1M178.8 200.2h.5M179.4 200.2h.1"/>
<path d="M179.5 200.2h.1M179.6 200.2h.3M179.9 200.2h.1M180.1 200.2h.1M180.2 200.2h.4M180.6 200.2h.1M180.7 200.2h.1M180.8 200.2h.1M180.8 200.2h.5M181.3 200.2h.1M181.4 200.2h.1M181.5 200.2h.1"/>
<path d="M181.6 200.2h.4M182.1 200.2h.1M182.2 200.2h.1M182.3 200.2h.3M182.6 200.2h.1M182.7 200.2h.1M182.8 200.2h.1M182.8 200.2h.5M183.3 200.2h.1M183.4 200.2h.1M183.5 200.2h.1M183.5 200.2h.5"/>
<path d="M184.1 200.2h.1M184.2 200.2h.1M184.3 200.2h.3M184.6 200.2h.1M184.8 200.2h.1M184.8 200.2h.5M185.3 200.2h.1M185.4 200.2h.1M185.5 200.2h.1M185.5 200.2h.5M194.3 206.6h97.8"/>
<circle cx="158.5" cy="200.2" r="5.4"/>
<circle cx="158.5" cy="200.2" r="3.2"/>
</g>
<!-- layer: megadoor-AM_5 -->
<path d="M253.4 20.8h-43l-16 16.8M23.3 40.2h18.9M24.2 42.4v102.5M281.8 52.9h-70.8l-16 16.7M23.3 147.1h18.9M43.1 148v22.2M45.7 148v6.2M47.9 153.4h46.3M129.2 153.4h42.4M173.8 148v6.2M176.5 148v22.2M45.3 169.3h129" fill="none" stroke="#000" stroke-width=".25"/>
<path d="M194.3 37.4l.2 .3-1 .8zM24.2 40.2l.4 2.2h-.7zM194.8 69.5l.3 .3-1 .8zM23.9 144.9h.7l-.4 2.2zM45.7 153.4l2.2-.4v.7zM171.6 153l2.2 .4-2.2 .3zM43.1 169.3l2.2-.4v.8zM174.3 168.9l2.2 .4-2.2 .4z" fill="#000" stroke="#000" stroke-width=".21"/>
<!-- layer: 0 -->
<g fill="none" stroke="#000" stroke-width=".21">
<path d="M186.4 173h105.7v3.3h-105.7zM186.4 176.3v30.3M188.2 176.3h103.9M228.7 176.3v30.3M186.4 199.5h105.7M186.4 195.9h105.7M186.4 192.3h105.7M186.4 188.7h105.7M186.4 186h42.3M194.9 186v13.5M207.4 186v13.5M221 186v13.5"/>
<path d="M277.8 199.5v3.5M186.4 203h105.7M251.4 203v3.6M268.8 203v3.6"/>
</g>
<g font-size="4.3">
<text x="214.5" y="18.4">I BEAM 100 X 100</text>
<text x="215.3" y="50.6">SQ TUBE 150 X 150 X 5 MM THK</text>
<text x="202.3" y="108.6">SR NO</text>
<text x="219.1" y="108.6">DOOR NAME</text>
<text x="249.8" y="113.8">CW X CH</text>
<text x="253.6" y="108.6">SIZE</text>
<text x="278.1" y="109.9">QTY</text>
<text x="205.6" y="122">1</text>
<text x="218.5" y="121.6">ACL GATE 01</text>
<text x="248.9" y="121.6">7000 X 5000</text>
<text x="281" y="122">1</text>
<text x="22" y="126.7" transform="rotate(-90 22 126.7)">Clear height +630+378±10</text>
<text x="205.9" y="132.6">2</text>
<text x="216.9" y="132.4">CRM DOOR 02</text>
<text x="249.2" y="132.5">7000 X 5500</text>
<text x="280.7" y="133">1</text>
<text x="95.3" y="154.9">Clear width +200</text>
<text x="69.2" y="167">Clear width+ 200+ Sq tube (150+150) ±10</text>
</g>
<g font-size="2.8">
<text x="187.6" y="179.2">TITLE:- STRUCTURE</text>
<text x="260.6" y="179.1">NIHVA TECHNOLOGIES</text>
<text x="264.8" y="182.3">PVT. LTD. PUNE</text>
</g>
<g font-size="2.5">
<text x="207.8" y="191.6">19/05/2022</text>
<text x="229.7" y="191.3">CLIENT - POSCO STEEL</text>
<text x="207.8" y="195.2">19/05/2022</text>
<text x="229.6" y="194.9">LOCATION - MANGAON</text>
<text x="108.7" y="198.5">Date</text>
<text x="127.6" y="198.2">Revised By</text>
<text x="207.8" y="198.6">19/05/2022</text>
<text x="229.6" y="198.5">PRODUCT - VERTICAL FABRIC DOOR</text>
<text x="230.5" y="202.1">DWG NO:-NIHVA/22-23/CLT/0043</text>
<text x="279" y="202.1">REV- 0</text>
<text x="229.3" y="205.7">SCALE: NTS</text>
<text x="251.9" y="205.7">SCALE:--</text>
<text x="264.3" y="205.7">1:1</text>
<text x="269.9" y="205.7">SHEET: 01 OF 01</text>
</g>
<g font-size="2.1">
<text x="265.3" y="184.4">Tel : 020 66304033</text>
<text x="197.4" y="188.1">NAME</text>
<text x="210.9" y="188.2">DATE</text>
<text x="221.5" y="188">SIGN</text>
<text x="261.6" y="188.4">Website:- www.nihva.com</text>
<text x="264.1" y="186.5">Email:- info@nihva.com</text>
</g>
<g font-size="1.9">
<text x="186.8" y="191.2">DRAWN</text>
<text x="196.5" y="191.1">KISHAN</text>
<text x="186.7" y="194.4">CHECK</text>
<text x="186.8" y="198">APPRD.</text>
<text x="196.5" y="194.7">P. JAIN</text>
<text x="196.7" y="198.4">V. TARAK</text>
</g>
<text font-size="1.8" x="193" y="205.4">ALL DIMENSION ARE IN mm</text>
<text font-size="1.6" x="186.8" y="201.7">If any queries contact : design@nihva.com</text>
</svg>
